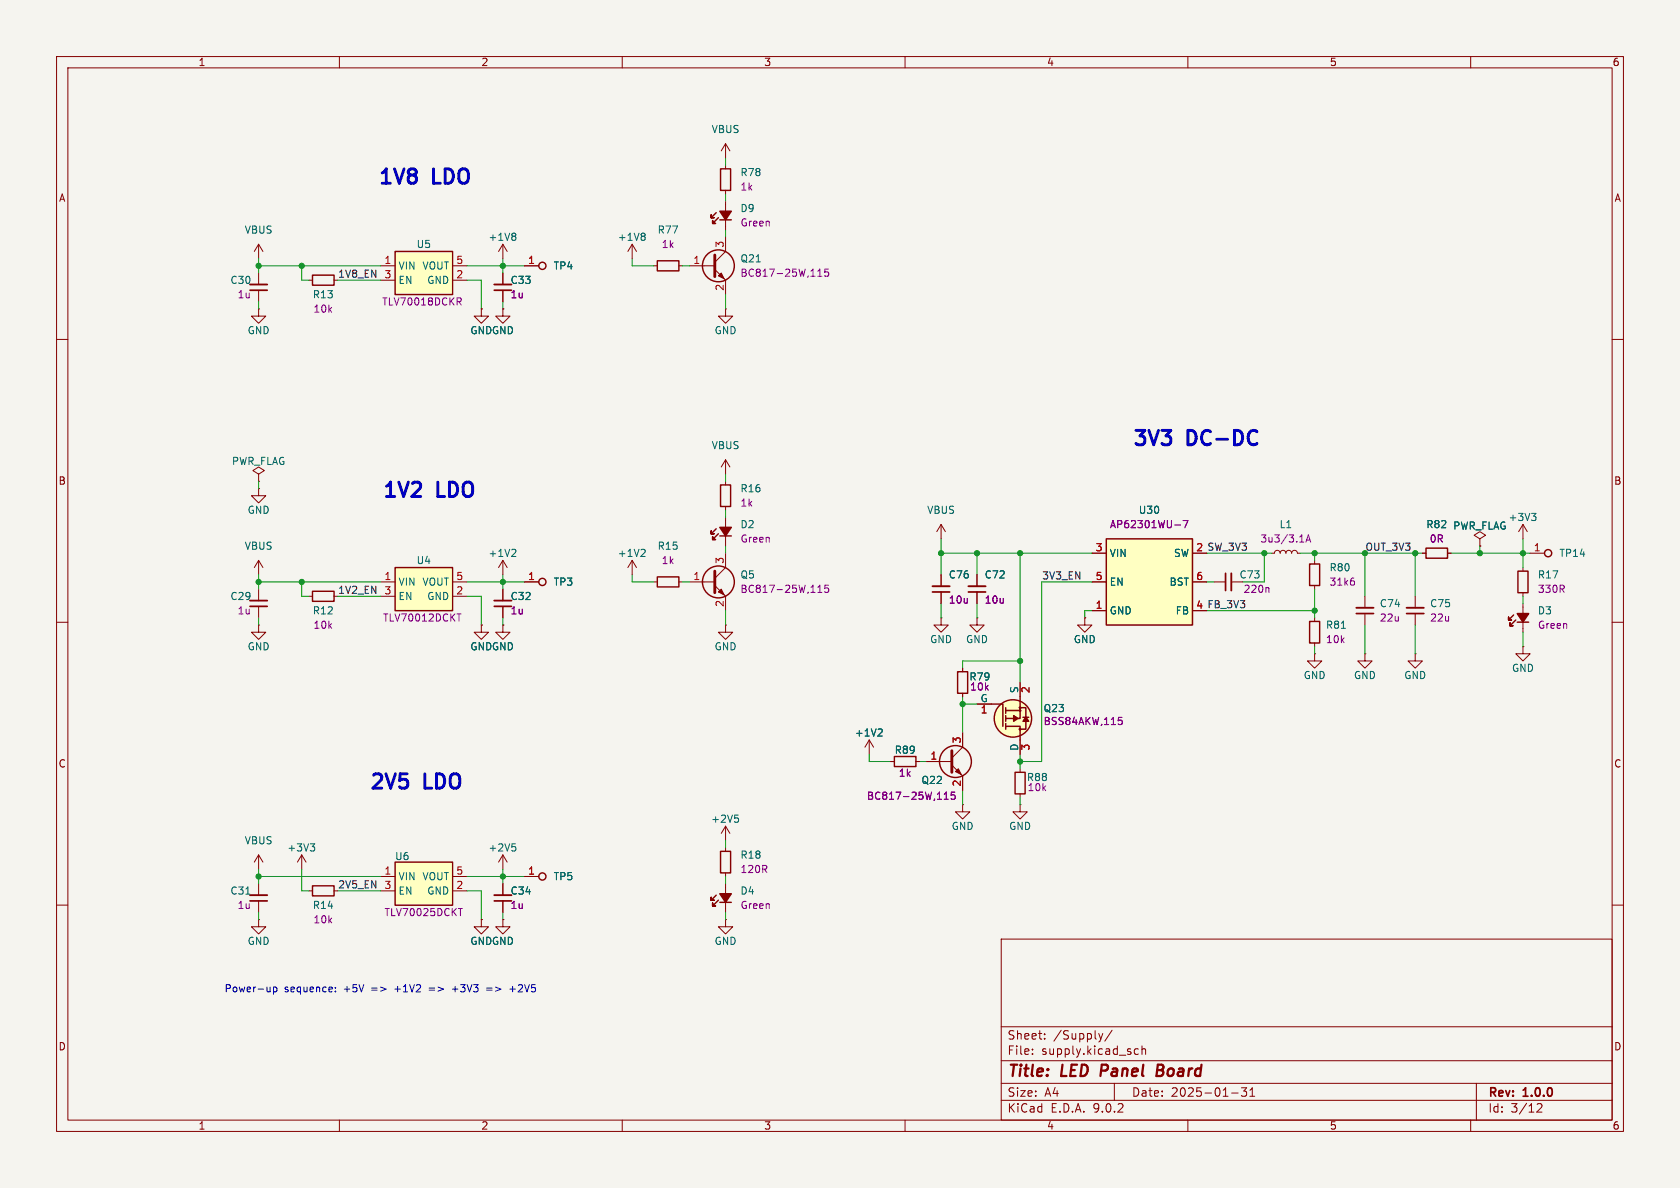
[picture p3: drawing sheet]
<svg xmlns="http://www.w3.org/2000/svg" width="297mm" height="210mm" viewBox="0 0 297 210" stroke-linecap="round" stroke-linejoin="round" font-family="sans-serif">
<path d="M0 0h297v210h-297z" fill="#f5f4ef" stroke="#f5f4ef" stroke-width=".18"/>
<g fill="none" stroke="#840000" stroke-width=".18">
<path d="M10 10h277v190h-277zM12 12h273v186h-273zM60 10v2M110 10v2M160 10v2M210 10v2M260 10v2M128.3 29.2v.6M128.3 33.7v.6M10 60h2M285 60h2M251.5 97.8h.6"/>
<path d="M255.9 97.8h.6M10 110h2M45.7 104.1v2.1M45.7 107.2v2M88.9 104.1v2.1M88.9 107.2v2M232.4 115.6v1.2h1.3l-1.3 1.3-1.3-1.3h1.3M232.4 115.6h.1M232.4 109.2v.7M232.4 113.7v.6M285 110h2M88.9 151.1v2.6"/>
<path d="M88.9 151.1l-.8 1.3M88.9 151.1l.8 1.3M10 160h2M177 166h108v32h-108zM285 160h2M60 198v2M110 198v2M160 198v2M177 194.5h108M177 191.5h108M177 187.5h108M177 181.5h108"/>
<path d="M182.5 186.3v.1M182.5 185.5v.1M184.7 183.6v.1M184.7 182.8v.1M194.2 182.7l.4 1M194.6 183.7l-.1 .4M195 182.7l-.4 1M196.6 182.1l-1.3 2M197 191.5v3M200.5 186.1l.3 .3 .4-.1M201.2 185.5l-.4-.1-.3 .3M201.9 185.5l.2-.1 .4 .1v.9"/>
<path d="M201.9 184.9v1.5M210 198v2M217.7 193.2h1.2M219.5 192.3h.9l-.5 .6 .4 .1v.7l-.2 .1h-.4l-.2-.1M221 193.8h.8M221 192.7l.4-.4v1.5M260 198v2M261 191.5v6.5M271.7 195.2l.6-.1 .2 .1 .1 .3-.9 1.1h.9"/>
</g>
<path d="M194.8 188.2l-.3 2M204.6 189.2h.6M205.2 189.2l.3 .1M205.4 188.2h-.7l-.3 2 1-.1M205.4 189.1l-.2 .1" fill="none" stroke="#840000" stroke-width=".4"/>
<path d="M127.4 29.8h1.8v3.9h-1.8zM252.1 96.9h3.8v1.8h-3.8zM231.5 109.9h1.8v3.8h-1.8z" fill="none" stroke="#840000" stroke-width=".25"/>
<path d="M237.1 111.1h.8M90.5 149.2h.6M91 149.7l.2 .2v.3l-.2 .2" fill="none" stroke="#006464" stroke-width=".18"/>
<path d="M44.2 107.2h3M87.4 107.2h3" fill="none" stroke="#840000" stroke-width=".3"/>
<path d="M44.2 106.2h3M87.4 106.2h3" fill="none" stroke="#840000" stroke-width=".33"/>
<path d="M69.8 152.4h10.2v7.6h-10.2z" fill="#ffffc2"/>
<g fill="none" stroke="#840000" stroke-width=".25">
<path d="M126.6 37.6l-.9 .9v-.5v.5h.5h-.5M127 38.5l-1 1v-.5v.5h.5h-.5M127.3 38.9h2M55.2 48.6h3.9v1.8h-3.9zM116.2 46.1h3.8v1.8h-3.8zM126.6 93.5l-.9 .9v-.5v.5h.5h-.5M127 94.4l-1 1v-.5v.5h.5h-.5M127.3 94.7h2M127.4 85.7h1.8v3.8h-1.8zM116.2 102h3.8v1.8h-3.8zM267.6 108.7l-.9 .9v-.5v.5h.5h-.5M268 109.6l-1 1v-.5v.5h.5h-.5"/>
<path d="M268.2 110h2.1M69.8 152.4h10.2v7.6h-10.2z"/>
<circle cx="95.9" cy="47" r=".63"/>
<circle cx="127" cy="47" r="2.82"/>
<circle cx="95.9" cy="102.9" r=".63"/>
<circle cx="127" cy="102.9" r="2.82"/>
<circle cx="95.9" cy="154.9" r=".63"/>
</g>
<g fill="none" stroke="#840000" stroke-width=".18">
<path d="M128.3 25.4v2.5M128.3 35.6v1.9M128.3 38.7v1.9M128.3 25.4l-.8 1.3M128.3 25.4l.7 1.3M45.7 54.6v1.3h1.3l-1.3 1.3-1.3-1.3h1.3M45.7 54.6h.1M45.7 43.2v2.5M45.7 48.3v2M45.7 51.3v2M45.7 43.2l-.7 1.3M45.7 43.2l.8 1.3"/>
<path d="M54.6 49.5h.6M59.1 49.5h.6M85.1 54.6v1.3h1.3l-1.3 1.3-1.3-1.3h1.3M85.1 54.6h.1M88.9 54.6v1.3h1.3l-1.3 1.3-1.3-1.3h1.3M88.9 54.6h.1M88.9 43.2v2.5M88.9 48.3v2M88.9 51.3v2M88.9 43.2l-.8 1.3M88.9 43.2l.8 1.3M92.7 47h2.5"/>
<path d="M111.8 43.2v2.5M111.8 43.2l-.8 1.3M111.8 43.2l.7 1.3M115.6 47h.6M120 47h.6M121.9 47h4.5M126.4 47.6l1.9 1.9v2.6M128.3 54.6v1.3h1.2l-1.2 1.3-1.3-1.3h1.3M128.3 54.6h.1M128.3 41.9v2.6l-1.9 1.9M111.8 99.1l-.8 1.2M111.8 99.1l.7 1.2"/>
<path d="M111.8 99.1v2.5M128.3 81.3v2.5M128.3 85.1v.6M128.3 89.5v.7M128.3 91.4v1.9M128.3 94.6v1.9M128.3 97.8v2.5l-1.9 1.9M128.3 81.3l-.8 1.3M128.3 81.3l.7 1.3M92.7 102.9h2.5M115.6 102.9h.6M120 102.9h.6"/>
<path d="M121.9 102.9h4.5M126.4 103.5l1.9 1.9v2.6M191.8 109.2v1.3h1.2l-1.2 1.3-1.3-1.3h1.3M191.8 109.2h.1M269.2 106.7v1.9M269.2 109.9v1.9M45.7 151.1v2.6M45.7 156.2v2M45.7 159.3v2M45.7 151.1l-.7 1.3M45.7 151.1l.8 1.3M53.3 151.1l-.7 1.3"/>
<path d="M53.3 151.1l.8 1.3M53.3 151.1v2.6M67.3 154.9h2.5M67.3 157.5h2.5M80 154.9h2.5M80 157.5h2.5M88.9 156.2v2M88.9 159.3v2M92.7 154.9h2.5M45.7 162.6v1.2h1.3l-1.3 1.3-1.3-1.3h1.3M45.7 162.6h.1M85.1 162.6v1.2h1.3l-1.3 1.3-1.3-1.3h1.3"/>
<path d="M85.1 162.6h.1M88.9 162.6v1.2h1.3l-1.3 1.3-1.3-1.3h1.3M88.9 162.6h.1"/>
</g>
<path d="M144.6 47.9l.3-.3v1.2M144.6 48.8h.7M146.5 47.6h-.7v.6l.2-.1h.4l.1 .2v.4l-.2 .1-.5-.1M144.6 104.7h.7M144.6 103.8l.3-.4v1.3M146.5 103.4h-.7v.7l.2-.2 .4 .1 .1 .2v.4l-.2 .1-.5-.1M81 160.6h.8" fill="none" stroke="#840084" stroke-width=".18"/>
<path d="M44.2 51.3h3M87.4 51.3h3M44.2 159.3h3M87.4 159.3h3" fill="none" stroke="#840000" stroke-width=".3"/>
<path d="M44.2 50.3h3M87.4 50.3h3M44.2 158.2h3M87.4 158.2h3" fill="none" stroke="#840000" stroke-width=".33"/>
<path d="M91 41.2l.2 .3-.2 .3 .2 .2v.2l-.2 .3M113.8 41.2l.3 .3-.3 .3 .3 .2v.2l-.3 .3M113.8 97.1l.3 .2-.1 .3-.7 .8h.8M43.5 158.1h.7M54.9 149.2h.7l-.4 .5M55.4 149.7l.2 .2v.3l-.2 .2" fill="none" stroke="#006464" stroke-width=".18"/>
<g fill="#840000" stroke="#840000" stroke-width=".25">
<path d="M127.3 37.3h2l-1 1.6z"/>
<path d="M268.2 108.5h2.1l-1.1 1.5z"/>
<path d="M127.3 93.2h2l-1 1.5z"/>
</g>
<path d="M126.4 45.1v3.8M126.4 101v3.8" fill="none" stroke="#840000" stroke-width=".51"/>
<g fill="#840000" stroke="#840000" stroke-width=".18">
<path d="M127.5 104.1l.5 1.1-1-.6z"/>
<path d="M127 48.8l.5-.5 .5 1z"/>
</g>
<path d="M69.8 44.5h10.2v7.6h-10.2z" fill="#ffffc2"/>
<g fill="none" stroke="#840000" stroke-width=".25">
<path d="M69.8 44.5h10.2v7.6h-10.2zM231.5 99.7h1.8v3.8h-1.8zM268.4 101h1.7v3.8h-1.7zM158.1 133.7h3.8v1.8h-3.8zM179.5 136.5h1.7v3.8h-1.7zM55.2 156.6h3.9v1.8h-3.9zM126.6 158.2l-.9 .9v-.5v.5h.5h-.5M127 159.1l-1 1v-.5v.5h.5h-.5M127.3 159.5h2M127.4 150.5h1.8v3.8h-1.8z"/>
<circle cx="273.7" cy="97.8" r=".63"/>
<circle cx="168.9" cy="134.6" r="2.82"/>
</g>
<g fill="none" stroke="#840000" stroke-width=".18">
<path d="M67.3 47h2.5M67.3 49.5h2.5M80 47h2.5M80 49.5h2.5M224.8 97.8h.5l.1-.4 .4-.1 .4 .1 .1 .4 .2-.4 .3-.1 .4 .1 .1 .4 .2-.4 .3-.1 .4 .1 .1 .4 .2-.4 .4-.1 .3 .1 .2 .4h.5M232.4 99.1v.6M261.6 95.3l1-.7-1-.6-1 .6 1 .7v1.2M261.6 96.5h.1M269.2 92.7l-.7 1.3M269.2 92.7l.8 1.3M269.2 92.7v2.6M270.5 97.8h2.5"/>
<path d="M88.9 110.5v1.3h1.3l-1.3 1.2-1.3-1.2h1.3M88.9 110.5h.1M128.3 110.5v1.3h1.2l-1.2 1.2-1.3-1.2h1.3M128.3 110.5h.1M232.4 103.5v.6M241.3 115.6v1.2h1.3l-1.3 1.3-1.3-1.3h1.3M241.3 115.6h.1M241.3 105.4v2M241.3 108.5v2M250.2 115.6v1.2h1.3l-1.3 1.3-1.3-1.3h1.3M250.2 115.6h.1M250.2 105.4v2"/>
<path d="M250.2 108.5v2M269.2 114.3v1.3h1.3l-1.3 1.2-1.2-1.2h1.2M269.2 114.3h.1M269.2 100.3v.7M269.2 104.8v.6M153.7 130.8l-.8 1.3M153.7 130.8l.7 1.3M153.7 130.8v2.6M157.5 134.6h.6M161.9 134.6h.7M163.8 134.6h4.5M168.3 135.3l1.9 1.9v2.5"/>
<path d="M170.2 129.5v2.6l-1.9 1.9M180.3 135.9v.6M54.6 157.5h.6M59.1 157.5h.6M128.3 146.1v2.5M128.3 149.9v.6M128.3 154.3v.6M128.3 156.2v1.9M128.3 159.4v1.9M128.3 146.1l-.8 1.2M128.3 146.1l.7 1.2M170.2 142.2v1.3h1.2l-1.2 1.3-1.3-1.3h1.3"/>
<path d="M170.2 142.2h.1M180.3 142.2v1.3h1.3l-1.3 1.3-1.2-1.3h1.2M180.3 142.2h.1M180.3 140.3v.7M128.3 162.6v1.2h1.2l-1.2 1.3-1.3-1.3h1.3M128.3 162.6h.1"/>
</g>
<path d="M80.8 52.6h.5l.2 .3-.1 .4h-.6M81.1 53.3l.4 .6M229.8 95.8h.7M230.9 95.8l.4-1.2 .4 1.2M231 95.5h.6M239.1 102.2h.2M239.2 102.7l.3 .2v.3l-.3 .2M166.9 141.3h.8M166.9 140.4l.4-.4v1.3M168.8 140h-.6l-.1 .6 .2-.1 .4 .1 .2 .2-.1 .4-.2 .1-.5-.1" fill="none" stroke="#840084" stroke-width=".18"/>
<path d="M270.8 90.7h.7l-.4 .5M271.3 91.2l.2 .3v.3l-.2 .2M155.7 128.8l.3 .3-.1 .3-.7 .7h.8M129.9 144.1h.6M130.3 144.6l.3 .2v.3l-.3 .3" fill="none" stroke="#006464" stroke-width=".18"/>
<path d="M127.3 158h2l-1 1.5z" fill="#840000" stroke="#840000" stroke-width=".25"/>
<path d="M168.3 132.7v3.8" fill="none" stroke="#840000" stroke-width=".51"/>
<path d="M168.9 136.4l.5-.5 .5 1z" fill="#840000" stroke="#840000" stroke-width=".18"/>
<path d="M239.8 108.5h3M248.7 108.5h3" fill="none" stroke="#840000" stroke-width=".3"/>
<path d="M239.8 107.4h3M248.7 107.4h3" fill="none" stroke="#840000" stroke-width=".33"/>
<g fill="#ffffc2">
<path d="M177.8 127.9v1z"/>
<path d="M177.8 127v.5z"/>
<path d="M177.8 126.5v.5z"/>
<path d="M177.8 125.6v.5z"/>
<path d="M177.8 125.1v.5z"/>
</g>
<circle cx="179.1" cy="127" r="3.3" fill="#ffffc2" stroke="#ffffc2" stroke-width=".18"/>
<path d="M180.2 125.1h1.2v3.8h-1.2z" fill="#ffffc2"/>
<g fill="#ffffc2" stroke="#ffffc2" stroke-width=".18">
<circle cx="180.3" cy="128.9" r=".13"/>
<circle cx="180.3" cy="125.6" r=".13"/>
<circle cx="180.3" cy="125.1" r=".13"/>
</g>
<path d="M177.8 125.6h2.5" fill="none" stroke="#ffffc2" stroke-width=".18"/>
<path d="M180.8 126.8h1.1z" fill="#ffffc2"/>
<g fill="none" stroke="#840000" stroke-width=".25">
<path d="M55.2 104.5h3.9v1.8h-3.9zM169.3 118.7h1.8v3.9h-1.8zM175.3 124.5h2v3.9M177.8 128.4h2.5v2.4M177.8 125.1v1M177.8 126.5v1M177.8 127.9v1M177.8 125.6h2.5M180.2 125.1h1.2v3.8h-1.2M180.3 123.2v3.8h-2.5M180.8 126.8h1.1"/>
<circle cx="179.1" cy="127" r="3.3"/>
<circle cx="180.3" cy="128.9" r=".13"/>
<circle cx="180.3" cy="125.1" r=".13"/>
<circle cx="180.3" cy="125.6" r=".13"/>
</g>
<g fill="#840000" stroke="#840000" stroke-width=".25">
<path d="M179.2 126.5l.8 .5-.8 .5z"/>
<path d="M181.4 126.7l.5 .8h-1.1z"/>
</g>
<path d="M45.7 86.4v1.2h1.3l-1.3 1.3-1.3-1.3h1.3M45.7 86.4h.1M45.7 99.1l-.7 1.2M45.7 99.1l.8 1.2M45.7 99.1v2.5M54.6 105.4h.6M59.1 105.4h.6M170.2 118.1v.6M170.2 122.6v.6M172.7 124.5h2.6M180.3 120.7v2.5M180.3 130.8v2.6" fill="none" stroke="#840000" stroke-width=".18"/>
<path d="M197.7 126.8h.7M197.9 127.3h.3l.2 .2v.5l-.5 .1" fill="none" stroke="#840084" stroke-width=".18"/>
<path d="M69.8 100.3h10.2v7.7h-10.2z" fill="#ffffc2"/>
<path d="M69.8 100.3h10.2v7.7h-10.2z" fill="none" stroke="#840000" stroke-width=".25"/>
<path d="M45.7 83.8l1-.6-1-.6-1 .6 1 .6v1.3M45.7 85.1h.1M88.9 99.1l-.8 1.2M88.9 99.1l.8 1.2M88.9 99.1v2.5M67.3 102.9h2.5M67.3 105.4h2.5M80 102.9h2.5M80 105.4h2.5M85.1 110.5v1.3h1.3l-1.3 1.2-1.3-1.2h1.3M85.1 110.5h.1" fill="none" stroke="#840000" stroke-width=".18"/>
<path d="M80.8 108.5h.7" fill="none" stroke="#840084" stroke-width=".18"/>
<path d="M91 97.1l.2 .2-.1 .3-.7 .8h.8" fill="none" stroke="#006464" stroke-width=".18"/>
<path d="M195.6 95.3h15.2v15.2h-15.2z" fill="#ffffc2"/>
<path d="M195.6 95.3h15.2v15.2h-15.2z" fill="none" stroke="#840000" stroke-width=".25"/>
<g fill="none" stroke="#840000" stroke-width=".18">
<path d="M85.1 54.6h.1M88.9 54.6h.1M88.9 48.3v2M88.9 51.3v2M92.7 47h2.5M166.4 92.7l-.8 1.3M166.4 92.7l.7 1.3M166.4 92.7v2.6M193 97.8h2.6M251.5 97.8h.6M255.9 97.8h.6M261.6 96.5h.1"/>
<path d="M45.7 110.5v1.3h1.3l-1.3 1.2-1.3-1.2h1.3M45.7 110.5h.1M85.1 110.5h.1M88.9 110.5h.1M88.9 104.1v2.1M88.9 107.2v2M92.7 102.9h2.5M166.4 109.2v1.3h1.2l-1.2 1.3-1.3-1.3h1.3M166.4 109.2h.1M166.4 101.6v2M166.4 104.6v2.1M170.2 118.1v.6"/>
<path d="M172.7 109.2v1.3h1.3l-1.3 1.3-1.3-1.3h1.3M172.7 109.2h.1M172.7 101.6v2M172.7 104.6v2.1M191.8 109.2h.1M193 102.9h2.6M193 108h2.6M210.8 102.9h2.6M214.6 102.9h2.1M217.7 102.9h2M157.5 134.6h.6M161.9 134.6h.7"/>
<path d="M163.8 134.6h2.6M170.2 122.6v.6M170.2 129.5v2.6M170.2 137.2v2.5M172.7 124.5h2.6M180.3 120.7v2.5M180.3 130.8v2.6M88.9 156.2v2M88.9 159.3v2M92.7 154.9h2.5M85.1 162.6h.1M88.9 162.6h.1"/>
</g>
<path d="M207.7 92.8h1M209.2 92h.8l-.5 1.3M224.2 103.9l.1 .2v.6M197.7 126.8h.7M197.9 127.3h.3l.2 .2v.5l-.5 .1M166.9 141.3h.8M166.9 140.4l.4-.4v1.3M168.8 140h-.6l-.1 .6 .2-.1 .4 .1 .2 .2-.1 .4-.2 .1-.5-.1" fill="none" stroke="#840084" stroke-width=".18"/>
<path d="M164.8 104.6h3.1M171.2 104.6h3M216.7 101.3v3.1" fill="none" stroke="#840000" stroke-width=".3"/>
<path d="M164.8 103.6h3.1M171.2 103.6h3M217.7 101.3v3.1" fill="none" stroke="#840000" stroke-width=".33"/>
<g fill="none" stroke="#009600" stroke-width=".18">
<path d="M128.3 27.9v1.3M128.3 34.3v1.3M45.7 45.7v2.6M45.7 53.3v1.3M45.7 47h21.6M53.3 47v2.5h1.3M59.7 49.5h7.6M82.5 49.5h2.6v5.1M82.5 47h10.2M88.9 45.7v2.6M88.9 53.3v1.3M111.8 45.7v1.3h3.8"/>
<path d="M120.6 47h1.3M128.3 40.6v1.3M128.3 52.1v2.5M45.7 85.1v1.3M128.3 83.8v1.3M128.3 90.2v1.2M128.3 96.5v1.3M166.4 97.8h26.6M166.4 95.3v6.3M172.7 97.8v3.8M180.3 97.8v22.9M213.4 97.8h11.4"/>
<path d="M223.5 97.8v5.1h-3.8M229.9 97.8h21.6M232.4 97.8v1.3M241.3 97.8v7.6M250.2 97.8v7.6M256.5 97.8h14M261.6 96.5v1.3M269.2 95.3v5M45.7 102.9h21.6M45.7 101.6v2.5M45.7 109.2v1.3M53.3 102.9v2.5h1.3"/>
<path d="M59.7 105.4h7.6M82.5 102.9h10.2M82.5 105.4h2.6v5.1M88.9 101.6v2.5M88.9 109.2v1.3M111.8 101.6v1.3h3.8M120.6 102.9h1.3M128.3 108v2.5M166.4 106.7v2.5M172.7 106.7v2.5M180.3 116.8h-10.1v1.3M193 102.9h-8.9v31.7h-3.8"/>
<path d="M193 108h-1.2v1.2M213.4 102.9h1.2M213.4 108h19M232.4 104.1v5.1M232.4 114.3v1.3M241.3 110.5v5.1M250.2 110.5v5.1M269.2 105.4v1.3M269.2 111.8v2.5M153.7 133.4v1.2h3.8M162.6 134.6h1.2M170.2 123.2v6.3"/>
<path d="M170.2 139.7v2.5M170.2 124.5h2.5M180.3 133.4v2.5M45.7 154.9h21.6M45.7 153.7v2.5M53.3 153.7v3.8h1.3M59.7 157.5h7.6M82.5 154.9h10.2M82.5 157.5h2.6v5.1M88.9 153.7v2.5M128.3 148.6v1.3M128.3 154.9v1.3"/>
<path d="M180.3 141v1.2M45.7 161.3v1.3M88.9 161.3v1.3M128.3 161.3v1.3"/>
</g>
<g fill="none" stroke="#0000c2" stroke-width=".18">
<path d="M47.7 174.5v.8M47.7 175.2v.1M48.4 174.5v1.3M48.4 174.5h.3l.3 .2-.2 .6h-.4M59.3 175.2v.1M59.3 174.5v.2M75.9 174.7h.9M75.9 175h.9M80 174.9h.9M86 174.7h1M86 175h1M90.1 174.9h1"/>
<path d="M90.6 174.4v.9"/>
</g>
<path d="M155.7 128.8l.3 .3-.1 .3-.7 .7h.8" fill="none" stroke="#006464" stroke-width=".18"/>
<g fill="#009600" stroke="#009600" stroke-width=".18">
<circle cx="88.9" cy="102.9" r=".46"/>
<circle cx="53.3" cy="102.9" r=".46"/>
<circle cx="45.7" cy="102.9" r=".46"/>
<circle cx="180.3" cy="97.8" r=".46"/>
<circle cx="232.4" cy="97.8" r=".46"/>
<circle cx="223.5" cy="97.8" r=".46"/>
<circle cx="172.7" cy="97.8" r=".46"/>
<circle cx="166.4" cy="97.8" r=".46"/>
<circle cx="180.3" cy="134.6" r=".46"/>
<circle cx="180.3" cy="116.8" r=".46"/>
<circle cx="45.7" cy="154.9" r=".46"/>
<circle cx="88.9" cy="154.9" r=".46"/>
<circle cx="250.2" cy="97.8" r=".46"/>
<circle cx="261.6" cy="97.8" r=".46"/>
<circle cx="232.4" cy="108" r=".46"/>
<circle cx="269.2" cy="97.8" r=".46"/>
<circle cx="170.2" cy="124.5" r=".46"/>
<circle cx="88.9" cy="47" r=".46"/>
<circle cx="53.3" cy="47" r=".46"/>
<circle cx="45.7" cy="47" r=".46"/>
</g>
<g font-size="3.5" fill="#0000c2">
<text x="66.6" y="33.3">1V8</text>
<text x="76.5" y="33.3">LDO</text>
<text x="199.9" y="79.5">3V3</text>
<text x="209.9" y="79.5">DC-DC</text>
<text x="67.3" y="88.7">1V2</text>
<text x="77.3" y="88.7">LDO</text>
<text x="65" y="140.2">2V5</text>
<text x="75" y="140.2">LDO</text>
</g>
<g font-size="2.8" fill="#840000">
<text x="178" y="190.9">Title:</text>
<text x="187.7" y="190.9">LED</text>
<text x="195.4" y="190.9">Panel</text>
<text x="206.1" y="190.9">Board</text>
</g>
<g font-size="2.1" fill="#840000">
<text x="178" y="184">Sheet:</text>
<text x="186.2" y="184">/Supply/</text>
<text x="178" y="186.7">File:</text>
<text x="184.1" y="186.7">supply.kicad_sch</text>
<text x="178" y="196.9">KiCad</text>
<text x="178" y="194.1">Size:</text>
<text x="184.7" y="194.1">A4</text>
<text x="185.7" y="196.9">E.D.A.</text>
<text x="193.3" y="196.9">9.0.2</text>
<text x="200" y="194.1">Date:</text>
<text x="207" y="194.1">2025-01-31</text>
<text x="263" y="194.3">Rev:</text>
<text x="263" y="196.9">Id:</text>
<text x="267.1" y="196.9">3/12</text>
<text x="269.4" y="194.3">1.0.0</text>
</g>
<g font-size="1.8" fill="#840000">
<text x="35" y="11.9">1</text>
<text x="85" y="11.9">2</text>
<text x="135" y="11.9">3</text>
<text x="185" y="11.9">4</text>
<text x="235" y="11.9">5</text>
<text x="285" y="11.9">6</text>
<text x="10.3" y="35.9">A</text>
<text x="285.3" y="35.9">A</text>
<text x="10.3" y="85.9">B</text>
<text x="285.3" y="85.9">B</text>
<text x="211.4" y="97.5">2 SW_3V3</text>
<text x="211.4" y="107.7">4 FB_3V3</text>
<text x="10.3" y="135.9">C</text>
<text x="285.3" y="135.9">C</text>
<text x="10.3" y="185.9">D</text>
<text x="285.3" y="185.9">D</text>
<text x="35" y="199.9">1</text>
<text x="85" y="199.9">2</text>
<text x="135" y="199.9">3</text>
<text x="185" y="199.9">4</text>
<text x="235" y="199.9">5</text>
<text x="285" y="199.9">6</text>
</g>
<g font-size="1.8" fill="#006464">
<text x="125.7" y="23.7">VBUS</text>
<text x="130.8" y="31.3">R78</text>
<text x="43.2" y="41.5">VBUS</text>
<text x="116.2" y="41.5">R77</text>
<text x="130.8" y="37.7">D9</text>
<text x="70.4" y="47.9">VIN</text>
<text x="73.6" y="44">U5</text>
<text x="74.6" y="47.9">VOUT</text>
<text x="86.3" y="42.8">+1V8</text>
<text x="97.8" y="47.9">TP4</text>
<text x="109.1" y="42.8">+1V8</text>
<text x="130.8" y="46.6">Q21</text>
<text x="40.6" y="50.4">C30</text>
<text x="55.2" y="52.9">R13</text>
<text x="70.4" y="50.4">EN</text>
<text x="75.4" y="50.4">GND</text>
<text x="90.2" y="50.4">C33</text>
<text x="43.7" y="59.3">GND</text>
<text x="83.1" y="59.3">GNDGND</text>
<text x="126.2" y="59.3">GND</text>
<text x="40.9" y="82.4">PWR_FLAG</text>
<text x="125.7" y="79.6">VBUS</text>
<text x="130.8" y="87.2">R16</text>
<text x="43.7" y="91">GND</text>
<text x="130.8" y="93.6">D2</text>
<text x="163.8" y="91">VBUS</text>
<text x="201.2" y="91">U30</text>
<text x="226.1" y="93.6">L1</text>
<text x="252.1" y="93.6">R82</text>
<text x="256.8" y="93.8">PWR_FLAG</text>
<text x="266.6" y="92.3">+3V3</text>
<text x="43.2" y="97.4">VBUS</text>
<text x="73.6" y="99.9">U4</text>
<text x="86.3" y="98.7">+1V2</text>
<text x="109.1" y="98.7">+1V2</text>
<text x="116.2" y="97.4">R15</text>
<text x="196.1" y="98.7">VIN</text>
<text x="207.4" y="98.7">SW</text>
<text x="234.9" y="101.2">R80</text>
<text x="275.6" y="98.7">TP14</text>
<text x="40.6" y="106.3">C29</text>
<text x="70.4" y="103.7">VIN</text>
<text x="70.4" y="106.3">EN</text>
<text x="74.6" y="103.7">VOUT</text>
<text x="75.4" y="106.3">GND</text>
<text x="90.2" y="106.3">C32</text>
<text x="97.8" y="103.7">TP3</text>
<text x="130.8" y="102.5">Q5</text>
<text x="167.6" y="102.5">C76</text>
<text x="174" y="102.5">C72</text>
<text x="196.1" y="103.7">EN</text>
<text x="206.7" y="103.7">BST</text>
<text x="219" y="102.5">C73</text>
<text x="243.8" y="107.5">C74</text>
<text x="252.7" y="107.5">C75</text>
<text x="271.8" y="102.5">R17</text>
<text x="55.2" y="108.8">R12</text>
<text x="164.3" y="113.9">GND</text>
<text x="170.7" y="113.9">GND</text>
<text x="189.7" y="113.9">GND</text>
<text x="196.1" y="108.8">GND</text>
<text x="207.8" y="108.8">FB</text>
<text x="234.3" y="111.3">R81</text>
<text x="271.8" y="108.8">D3</text>
<text x="43.7" y="115.2">GND</text>
<text x="83.1" y="115.2">GNDGND</text>
<text x="126.2" y="115.2">GND</text>
<text x="267.2" y="119">GND</text>
<text x="171.3" y="120.5">R79</text>
<text x="173.3" y="124.2">G</text>
<text x="180.1" y="122.6" transform="rotate(-90 180.1 122.6)">S</text>
<text x="230.4" y="120.2">GND</text>
<text x="239.3" y="120.2">GND</text>
<text x="248.2" y="120.2">GND</text>
<text x="151" y="130.4">+1V2</text>
<text x="184.4" y="126.1">Q23</text>
<text x="158.1" y="133.4">R89</text>
<text x="180.1" y="132.8" transform="rotate(-90 180.1 132.8)">D</text>
<text x="162.8" y="138.8">Q22</text>
<text x="181.4" y="138.3">R88</text>
<text x="43.2" y="149.5">VBUS</text>
<text x="125.6" y="145.6">+2V5</text>
<text x="168.1" y="146.9">GND</text>
<text x="178.3" y="146.9">GND</text>
<text x="50.7" y="150.7">+3V3</text>
<text x="69.8" y="152.2">U6</text>
<text x="70.4" y="155.8">VIN</text>
<text x="74.6" y="155.8">VOUT</text>
<text x="86.3" y="150.7">+2V5</text>
<text x="97.8" y="155.8">TP5</text>
<text x="130.8" y="152">R18</text>
<text x="40.6" y="158.3">C31</text>
<text x="55.2" y="160.9">R14</text>
<text x="70.4" y="158.3">EN</text>
<text x="75.4" y="158.3">GND</text>
<text x="90.2" y="158.3">C34</text>
<text x="130.8" y="158.3">D4</text>
<text x="43.7" y="167.2">GND</text>
<text x="83.1" y="167.2">GNDGND</text>
<text x="126.2" y="167.2">GND</text>
</g>
<g font-size="1.8" fill="#840084">
<text x="130.8" y="33.9">1k</text>
<text x="130.8" y="40.2">Green</text>
<text x="116.9" y="44">1k</text>
<text x="41.9" y="52.9">1u</text>
<text x="90.2" y="52.9">1u</text>
<text x="130.8" y="49.1">BC817-25W,115</text>
<text x="55.3" y="55.5">10k</text>
<text x="67.5" y="54.2">TLV70018DCKR</text>
<text x="130.8" y="89.8">1k</text>
<text x="196.1" y="93.6">AP62301WU-7</text>
<text x="116.9" y="99.9">1k</text>
<text x="130.8" y="96.1">Green</text>
<text x="222.7" y="96.1">3u3/3.1A</text>
<text x="252.7" y="96.1">0R</text>
<text x="130.8" y="105">BC817-25W,115</text>
<text x="167.6" y="106.9">10u</text>
<text x="174" y="106.9">10u</text>
<text x="219.8" y="105">220n</text>
<text x="234.9" y="103.7">31k6</text>
<text x="271.8" y="105">330R</text>
<text x="41.9" y="108.8">1u</text>
<text x="55.3" y="111.4">10k</text>
<text x="67.6" y="110.1">TLV70012DCKT</text>
<text x="90.2" y="108.8">1u</text>
<text x="234.3" y="113.9">10k</text>
<text x="243.8" y="110.1">22u</text>
<text x="252.7" y="110.1">22u</text>
<text x="271.8" y="111.4">Green</text>
<text x="171.4" y="122.3">10k</text>
<text x="184.4" y="128.4">BSS84AKW,115</text>
<text x="158.8" y="137.5">1k</text>
<text x="153.2" y="141.6">BC817-25W,115</text>
<text x="181.6" y="140.1">10k</text>
<text x="130.8" y="154.5">120R</text>
<text x="41.9" y="160.9">1u</text>
<text x="90.2" y="160.9">1u</text>
<text x="130.8" y="160.9">Green</text>
<text x="55.3" y="163.4">10k</text>
<text x="67.9" y="162.2">TLV70025DCKT</text>
</g>
<g font-size="1.8" fill="#a90000">
<text x="67.9" y="46.7">1</text>
<text x="80.6" y="46.7">5</text>
<text x="93.3" y="46.7">1</text>
<text x="122.5" y="46.7">1</text>
<text x="128" y="43.9" transform="rotate(-90 128 43.9)">3</text>
<text x="67.9" y="49.3">3</text>
<text x="80.6" y="49.3">2</text>
<text x="128" y="51.5" transform="rotate(-90 128 51.5)">2</text>
<text x="128" y="99.8" transform="rotate(-90 128 99.8)">3</text>
<text x="193.6" y="97.5">3</text>
<text x="211.4" y="97.5">2</text>
<text x="271.1" y="97.5">1</text>
<text x="67.9" y="102.6">1</text>
<text x="67.9" y="105.2">3</text>
<text x="80.6" y="102.6">5</text>
<text x="80.6" y="105.2">2</text>
<text x="93.3" y="102.6">1</text>
<text x="122.5" y="102.6">1</text>
<text x="128" y="107.4" transform="rotate(-90 128 107.4)">2</text>
<text x="193.6" y="102.6">5</text>
<text x="193.6" y="107.7">1</text>
<text x="211.4" y="102.6">6</text>
<text x="211.4" y="107.7">4</text>
<text x="182.3" y="122.6" transform="rotate(-90 182.3 122.6)">2</text>
<text x="169.9" y="131.5" transform="rotate(-90 169.9 131.5)">3</text>
<text x="173.3" y="126.4">1</text>
<text x="164.4" y="134.4">1</text>
<text x="182.3" y="132.8" transform="rotate(-90 182.3 132.8)">3</text>
<text x="169.9" y="139.1" transform="rotate(-90 169.9 139.1)">2</text>
<text x="67.9" y="154.7">1</text>
<text x="80.6" y="154.7">5</text>
<text x="93.3" y="154.7">1</text>
<text x="67.9" y="157.2">3</text>
<text x="80.6" y="157.2">2</text>
</g>
<g font-size="1.8" fill="#0f0f0f">
<text x="59.7" y="49.2">1V8_EN</text>
<text x="59.7" y="105.1">1V2_EN</text>
<text x="184.1" y="102.5">3V3_EN</text>
<text x="59.7" y="157.1">2V5_EN</text>
</g>
<text font-size="1.8" fill="#009600" x="241.3" y="97.4">OUT_3V3</text>
<g font-size="1.8" fill="#0000c2">
<text x="39.6" y="175.6">Power-up</text>
<text x="50.3" y="175.6">sequence:</text>
<text x="60.9" y="175.6">+5V</text>
<text x="65.9" y="175.6">=&gt;</text>
<text x="70.2" y="175.6">+1V2</text>
<text x="76.5" y="175.6">=&gt;</text>
<text x="80.8" y="175.6">+3V3</text>
<text x="87" y="175.6">=&gt;</text>
<text x="91.4" y="175.6">+2V5</text>
</g>
</svg>
